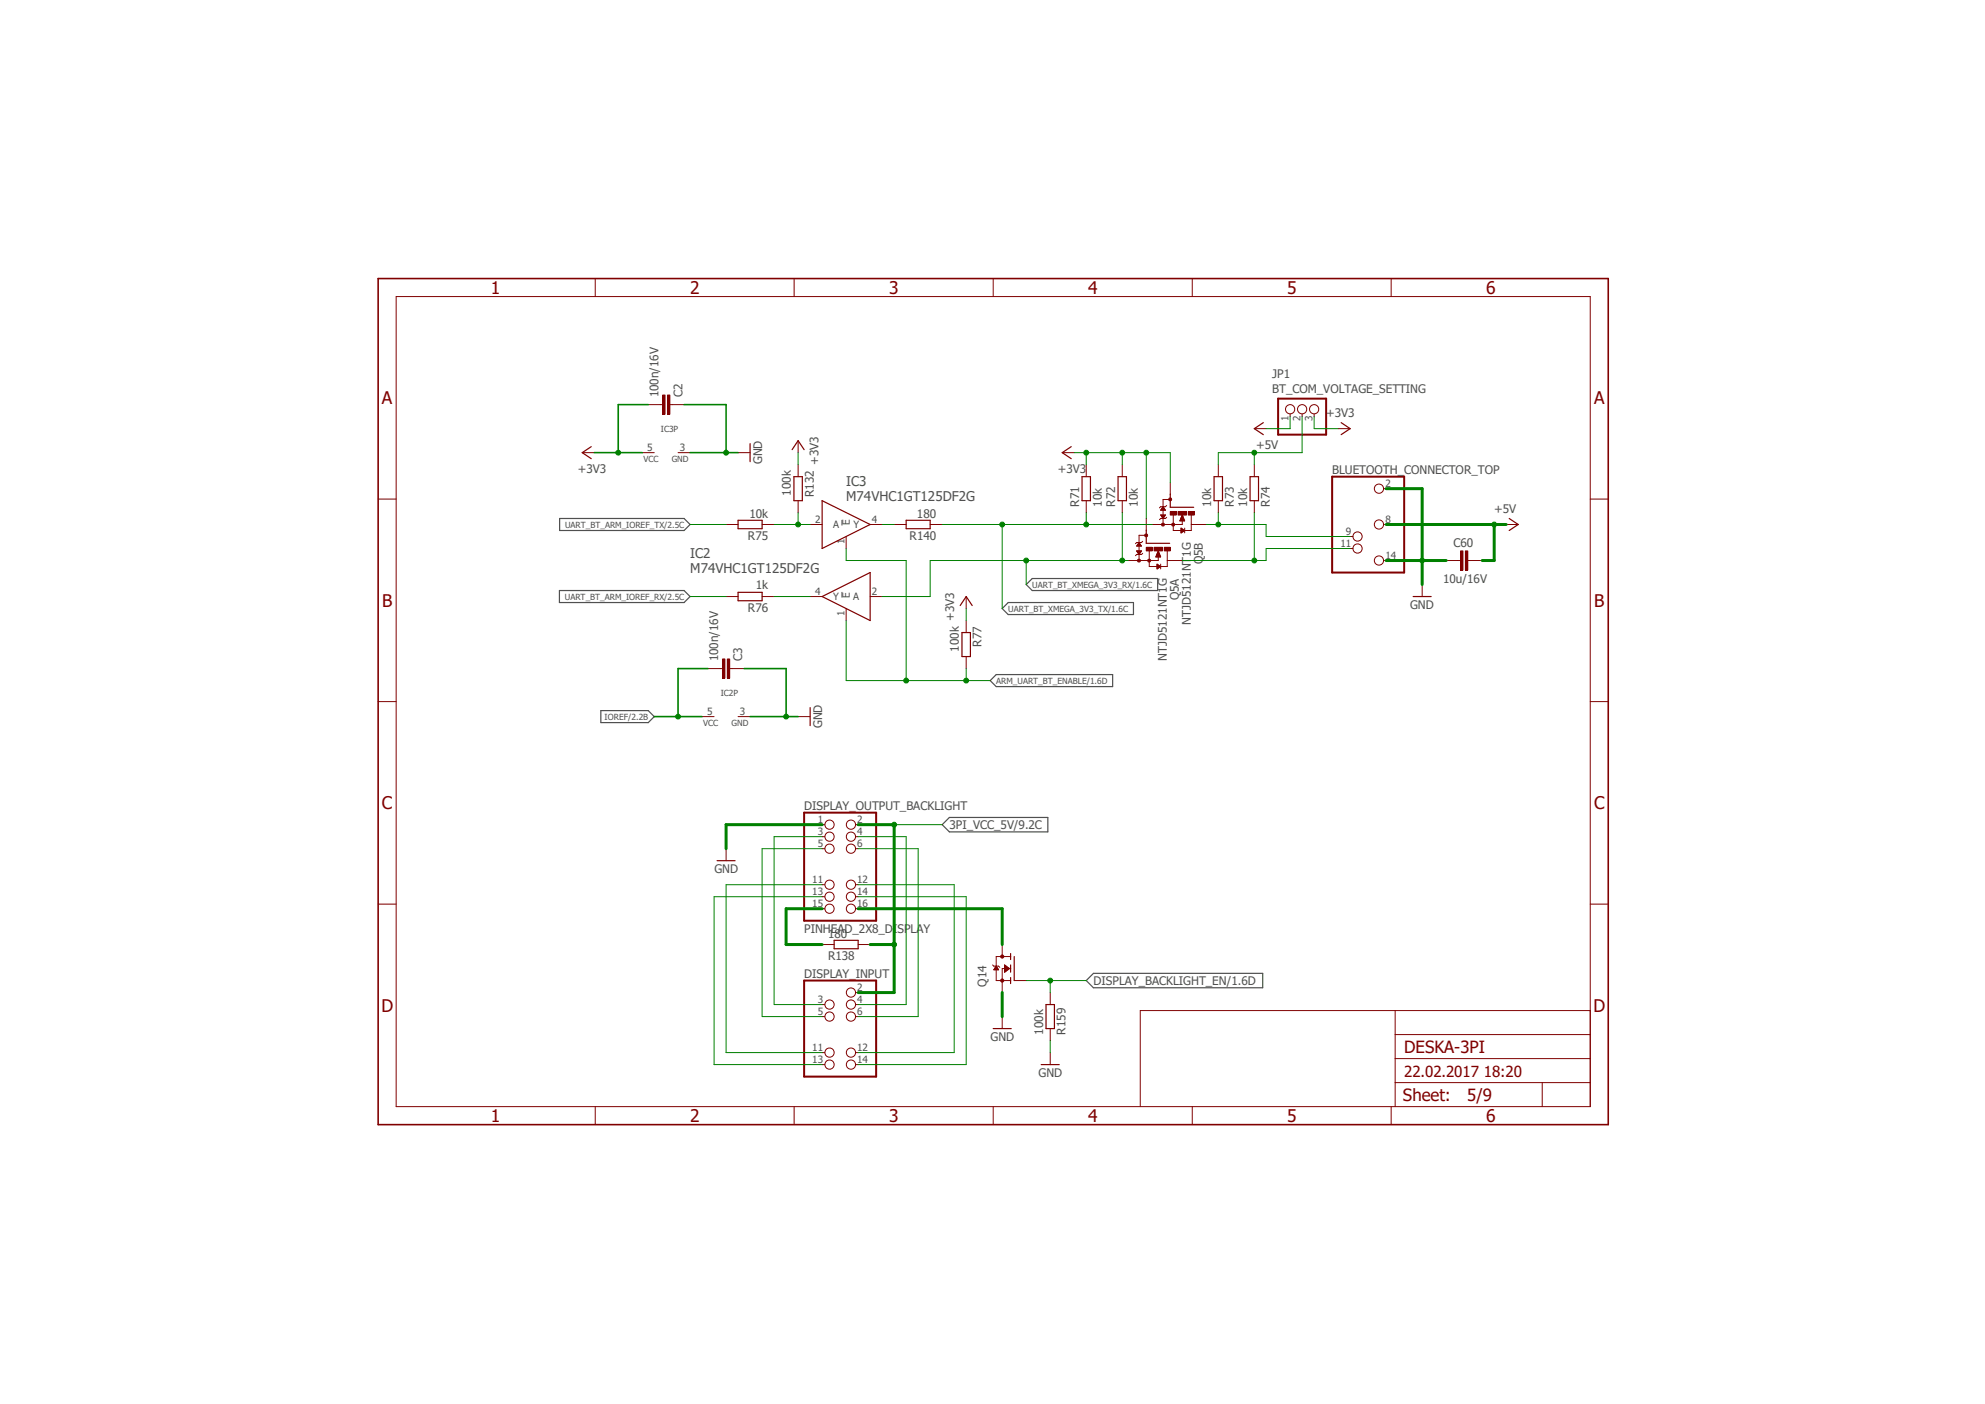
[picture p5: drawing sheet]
<svg xmlns="http://www.w3.org/2000/svg" width="420mm" height="297mm" viewBox="0 0 420 297" stroke-linecap="round" stroke-linejoin="round" font-family="sans-serif">
<path d="M79.5 58.6l261.2 179.9M340.7 58.6l-261.2 179.9" fill="none" stroke="#fff" stroke-width=".21"/>
<path d="M178.1 110v1.2M178.1 125.2v1.2" fill="none" stroke="#505050" stroke-width=".21"/>
<path d="M118.4 109.7h26.3l1.3 1.3-1.3 1.2h-26.3zM118.4 124.9h26.3l1.3 1.3-1.3 1.3h-26.3zM213.3 127.5h26.5v2.5h-26.5l-1.3-1.3zM217.1 123.7l1.3-1.3h26.5v2.5h-26.5zM127.1 150.3h10.1l1.2 1.3-1.2 1.3h-10.1zM209.5 144l1.3-1.3h24.6v2.5h-24.6zM199.3 174.5l1.6-1.6h20.8v3.1h-20.8zM229.8 207.4l1.6-1.5h35.8v3.1h-35.8z" fill="none" stroke="#505050" stroke-width=".25"/>
<path d="M158.7 93.9v3.8M319.3 109.7l1.9 1.3-1.9 1.2M173.9 126.2l10.2-5.1v10.2zM299 126.2h3.8" fill="none" stroke="#800000" stroke-width=".25"/>
<path d="M139.7 85.6h.5M141.7 85.6h.5M156.2 95.8h2.5M318.7 111h2.5M171.4 126.2h2.5M179 128.7v2.6M184.1 126.2h2.5M300.9 123.7v2.5" fill="none" stroke="#800000" stroke-width=".21"/>
<path d="M140.2 83.6h.5v4h-.5z" fill-rule="evenodd" fill="#800000"/>
<path d="M140.2 83.6h.5v4h-.5z" fill="none" stroke="#800000" stroke-width=".21"/>
<path d="M141.2 83.6h.5v4h-.5z" fill-rule="evenodd" fill="#800000"/>
<g fill="none" stroke="#800000" stroke-width=".21">
<path d="M123.2 95.8h2.5M137.2 85.6h2.5M141.2 83.6h.5v4h-.5zM142.2 85.6h2.5M265.4 90.7h2.5M273 87.6v.5M275.5 87.6v.5M278 87.6v.5M283.1 90.7h2.6M152.4 141.4h.5M154.4 141.4h.5"/>
<circle cx="273" cy="86.6" r=".98"/>
<circle cx="275.5" cy="86.6" r=".98"/>
<circle cx="278" cy="86.6" r=".98"/>
</g>
<path d="M125.1 94.5l-1.9 1.3 1.9 1.2M267.3 89.4l-1.9 1.3 1.9 1.2M283.8 89.4l1.9 1.3-1.9 1.2" fill="none" stroke="#800000" stroke-width=".25"/>
<path d="M270.4 84.3h10.2v7.6h-10.2z" fill="none" stroke="#800000" stroke-width=".42"/>
<path d="M152.9 139.4h.5v4.1h-.5z" fill-rule="evenodd" fill="#800000"/>
<path d="M152.9 139.4h.5v4.1h-.5z" fill="none" stroke="#800000" stroke-width=".21"/>
<path d="M153.9 139.4h.5v4.1h-.5z" fill-rule="evenodd" fill="#800000"/>
<g fill="none" stroke="#800000" stroke-width=".21">
<path d="M125.9 58.9v3.8M168 58.9v3.8M210.1 58.9v3.8M252.3 58.9v3.8M294.3 58.9v3.8M83.8 62.7h252.7v171.4h-252.7zM135.9 95.8h2.5M143.5 95.8h2.5M168.9 93.2v2.6M168.9 98.3v2.5M224.7 95.8h2.6M229.8 98.3v2.5"/>
<path d="M237.4 98.3v2.5M257.8 98.3v2.5M265.4 98.3v2.5M80 105.6h3.8M153.6 111h2.6M161.2 111h2.6M168.9 105.9v2.6M171.4 111h2.5M179 113.5v2.5M184.1 111h2.5M189.2 111h2.5M196.8 111h2.5"/>
<path d="M229.8 105.9v2.6M237.4 105.9v2.6M257.8 105.9v2.6M265.4 105.9v2.6M285.7 113.5h.6M285.7 116h.6M292.7 111h.6M292.7 103.4h.6M292.7 118.6h.6M336.5 105.6h3.8M153.6 126.2h2.6M153.9 139.4h.5v4.1h-.5z"/>
<path d="M161.2 126.2h2.6M204.4 126.2v2.5M204.4 131.3v2.5M204.4 138.9v2.5M80 148.4h3.8M148.5 151.6h2.6M149.8 141.4h2.6M154.9 141.4h2.5M156.2 151.6h2.5M168.9 151.6h2.5M336.5 148.4h3.8M153.6 179.5v2.6"/>
<path d="M80 191.3h3.8M173.9 199.8h2.6M181.6 199.8h2.5M336.5 191.3h3.8M173.9 212.5h.6M173.9 215.1h.6M181 212.5h.6M181 215.1h.6M181 210h.6M210 204.1l.3 .3h1l.2 .2M212 215.1v2.5M213.8 204.9h-1.8v2.5"/>
<path d="M213.8 202.4h-3v5h3M222.2 210v2.5M222.2 217.6v2.5M295.2 213.8v20.3M295.2 218.9h41.3M336.5 213.8h-95.2v20.3M125.9 234.1v3.8M168 234.1v3.8M173.9 222.7h.6M173.9 225.2h.6M181 222.7h.6M181 225.2h.6"/>
<path d="M210.1 234.1v3.8M222.2 222.7v2.5M252.3 234.1v3.8M294.3 234.1v3.8M295.2 229h41.3M295.2 223.9h41.3M326.3 229v5.1"/>
<circle cx="287.2" cy="113.5" r=".98"/>
<circle cx="287.2" cy="116" r=".98"/>
<circle cx="291.8" cy="103.4" r=".98"/>
<circle cx="291.8" cy="118.6" r=".98"/>
<circle cx="291.8" cy="111" r=".98"/>
<circle cx="175.5" cy="215.1" r=".98"/>
<circle cx="175.5" cy="212.5" r=".98"/>
<circle cx="180" cy="212.5" r=".98"/>
<circle cx="180" cy="215.1" r=".98"/>
<circle cx="180" cy="210" r=".98"/>
<circle cx="175.5" cy="225.2" r=".98"/>
<circle cx="175.5" cy="222.7" r=".98"/>
<circle cx="180" cy="222.7" r=".98"/>
<circle cx="180" cy="225.2" r=".98"/>
</g>
<g fill="none" stroke="#800000" stroke-width=".25">
<path d="M167.6 95.1l1.3-1.9 1.2 1.9M226.7 94.5l-2 1.3 2 1.2M156.2 110.1h5v1.7h-5zM168 100.8h1.8v5.1h-1.8zM173.9 105.9l10.2 5.1-10.2 5zM191.7 110.1h5.1v1.7h-5.1zM228.9 100.8h1.8v5.1h-1.8zM236.6 100.8h1.7v5.1h-1.7zM256.9 100.8h1.8v5.1h-1.8zM264.5 100.8h1.8v5.1h-1.8zM156.2 125.3h5v1.8h-5zM203.2 128.1l1.2-1.9 1.3 1.9"/>
<path d="M203.5 133.8h1.8v5.1h-1.8zM171.4 149.7v3.8M151.7 182.1h3.8M176.5 198.9h5.1v1.8h-5.1zM210.1 217.6h3.9M213.8 201.7v1.3M213.8 204.1v1.6M213.8 206.8v1.3M214.6 202.4v5M221.3 212.5h1.8v5.1h-1.8zM220.3 225.2h3.8"/>
</g>
<path d="M80 58.9h260.3v179h-260.3z" fill="none" stroke="#800000" stroke-width=".34"/>
<path d="M281.9 100.8h15.2v20.3h-15.2zM170.1 207.4h15.3v20.4h-15.3z" fill="none" stroke="#800000" stroke-width=".42"/>
<circle cx="212.1" cy="207.4" r=".33" fill="#800000"/>
<circle cx="212.1" cy="207.4" r=".33" fill="none" stroke="#800000" stroke-width=".21"/>
<circle cx="212.1" cy="202.4" r=".33" fill="#800000"/>
<g fill="none" stroke="#800000" stroke-width=".21">
<path d="M243.2 116.5v3.3h1.7M245.1 117.7v.9h-4.1M245.6 119.3v1.1M247 118.6h.6M247 116.6v3.2h-1.4M212 199.8v2.6M210.4 205.1h.8M210.4 204.9h.8M210.5 204.9h.6M210.5 204.8h.5M210.6 204.7h.3M210.7 204.6h.2"/>
<path d="M210.7 204.5h.2M210.8 204.4l.5 .7h-1zM210.8 204.4h.1M212 207.4v2.6M212.6 205.1h.7M212.6 205.1h.8M212.6 204.9h.9M212.6 204.8h.8M212.6 204.7h.7M212.6 204.6h.5M212.6 204.5h.4M212.6 204.4h.3"/>
<path d="M212.6 204.1l1 .8-1 .8zM212.6 205.7h.1M212.6 205.6h.1M212.6 205.5h.2M212.6 205.4h.3M212.6 205.3h.4M212.6 205.2h.5M212.6 204.3h.2M212.6 204.3h.1M212.6 204.2h.1M214.6 207.4h2.5"/>
<circle cx="212.1" cy="202.4" r=".33"/>
</g>
<path d="M242.5 112.1v2.8h5" fill="none" stroke="#800000" stroke-width=".25"/>
<path d="M242.9 118.4h.5v.4h-.5z" fill-rule="evenodd" fill="#800000"/>
<path d="M242.9 118.4h.5v.4h-.5z" fill="none" stroke="#800000" stroke-width=".21"/>
<path d="M242.5 115.8h1.3v.7h-1.3z" fill-rule="evenodd" fill="#800000"/>
<path d="M242.5 115.8h1.3v.7h-1.3z" fill="none" stroke="#800000" stroke-width=".21"/>
<path d="M246.3 115.8h1.3v.7h-1.3z" fill-rule="evenodd" fill="#800000"/>
<path d="M246.3 115.8h1.3v.7h-1.3z" fill="none" stroke="#800000" stroke-width=".21"/>
<path d="M244.2 115.8h1.8v.7h-1.8z" fill-rule="evenodd" fill="#800000"/>
<g fill="none" stroke="#800000" stroke-width=".21">
<path d="M238.7 118.6h2.6M240.5 116.5h1l-.5 .8zM240.5 116.7h.9M240.5 115.5h1M240.6 115.4h.8M240.6 116.8h.8M240.6 115.3h.7M240.7 116.8h.6M240.7 116.9h.6M240.7 115.2h.6M240.7 115.1h.5M240.8 117h.4"/>
<path d="M240.8 117.1h.3M240.8 115.1h.4M240.9 115h.2M240.9 117.2h.2M240.9 114.9h.1M241 117.3h.1M241 114.8l.5 .7h-1zM241 115.5v1M241 117.3v1.3M241.8 117.1l-.3 .2h-1l-.3 .3M241.8 114.5l-.3 .3h-1l-.3 .2M242.5 109.7v2.5"/>
<path d="M242.5 113.2h-1.5v1.6M244.2 115.8h1.8v.7h-1.8zM244.6 117.7h.9M244.6 117.6h.9M244.6 117.5h.8M244.7 117.4h.7M244.7 117.3h.7M244.8 117.3h.5M244.8 117.2h.5M244.8 119.3l.8 .5-.8 .6zM244.8 119.9h.6M244.8 119.8h.7"/>
<path d="M244.8 119.8h.6M244.8 119.7h.5M244.8 119.6h.4M244.8 119.5h.2M244.8 119.4h.1M244.9 117.1h.4M244.9 117h.3M244.9 116.9h.3M244.9 116.8h.3M245 116.8h.1M245 116.7h.1M245.1 116.5l.5 1.3h-1z"/>
<path d="M245.1 116.5h.1M247.6 118.6h2.5M244.8 120.3h.1M244.8 120.2h.3M244.8 120.1h.4M244.8 120h.5"/>
</g>
<path d="M240.7 118.4h.5l.1 .2-.1 .2h-.5z" fill-rule="evenodd" fill="#800000"/>
<path d="M240.7 118.4h.5l.1 .2-.1 .2h-.5z" fill="none" stroke="#800000" stroke-width=".21"/>
<path d="M242.3 113h.4v.5h-.4z" fill-rule="evenodd" fill="#800000"/>
<path d="M242.3 113h.4v.5h-.4zM248.2 108.9v3.3h1.8M250.1 110.1v.9h-4M250.7 111.7v1M252.1 111h.6M252.1 109v3.2h-1.4" fill="none" stroke="#800000" stroke-width=".21"/>
<path d="M247.6 104.5v2.8h5" fill="none" stroke="#800000" stroke-width=".25"/>
<path d="M248 110.7h.5v.5h-.5z" fill-rule="evenodd" fill="#800000"/>
<path d="M248 110.7h.5v.5h-.5z" fill="none" stroke="#800000" stroke-width=".21"/>
<path d="M247.6 108.2h1.3v.8h-1.3z" fill-rule="evenodd" fill="#800000"/>
<path d="M247.6 108.2h1.3v.8h-1.3z" fill="none" stroke="#800000" stroke-width=".21"/>
<path d="M251.4 108.2h1.3v.8h-1.3z" fill-rule="evenodd" fill="#800000"/>
<path d="M251.4 108.2h1.3v.8h-1.3z" fill="none" stroke="#800000" stroke-width=".21"/>
<path d="M249.3 108.2h1.7v.8h-1.7z" fill-rule="evenodd" fill="#800000"/>
<g fill="none" stroke="#800000" stroke-width=".21">
<path d="M243.8 111h2.5M245.6 108.9h1l-.5 .8zM245.6 109h.9M245.6 107.9h.9M245.7 109.1h.8M245.7 107.8h.8M245.7 109.2h.7M245.7 107.7h.7M245.8 109.3h.5M245.8 107.6h.5M245.8 107.5h.5M245.9 109.5h.4"/>
<path d="M245.9 107.4h.4M246 109.6h.2M246 107.3h.2M246 109.6h.1M246 107.2h.1M246.1 107.2l.5 .7h-1zM246.1 107.9v1M246.1 109.7v1.3M246.8 109.4l-.2 .3h-1l-.3 .2M246.8 106.9l-.2 .3h-1l-.3 .2M247.6 102.1v2.5M247.6 105.7h-1.5v1.5"/>
<path d="M249.3 108.2h1.7v.8h-1.7zM249.6 110.2h1M249.7 110.1h.9M249.7 110h.8M249.8 109.9h.7M249.8 109.8h.7M249.8 109.7h.6M249.9 109.6h.5M249.9 111.7l.8 .5-.8 .5zM249.9 112.7h.1M249.9 112.6h.1M249.9 112.6h.2"/>
<path d="M249.9 112.5h.4M249.9 112.4h.5M249.9 112.3h.7M249.9 112.2h.7M249.9 112.1h.5M249.9 112h.4M249.9 111.9h.3M249.9 111.8h.2M249.9 111.8h.1M249.9 109.5h.4M250 109.3h.3M250 109.2h.2"/>
<path d="M250.1 109.1h.1M250.1 109h.1M250.1 108.9l.6 1.3h-1.1zM252.7 111h2.5"/>
</g>
<path d="M245.8 110.7h.5v.5h-.5z" fill-rule="evenodd" fill="#800000"/>
<path d="M245.8 110.7h.5v.5h-.5z" fill="none" stroke="#800000" stroke-width=".21"/>
<path d="M247.4 105.4h.4v.5h-.4z" fill-rule="evenodd" fill="#800000"/>
<g fill="none" stroke="#800000" stroke-width=".21">
<path d="M247.4 105.4h.4v.5h-.4zM308.5 118.6h.5M310.6 118.6h.5M173.9 174.5h.6M173.9 177h.6M173.9 179.5h.6M181 174.5h.6M181 177h.6M181 179.5h.6M173.9 187.2h.6M173.9 189.7h.6M173.9 192.2h.6"/>
<path d="M181 187.2h.6M181 189.7h.6M181 192.2h.6"/>
<circle cx="175.5" cy="174.5" r=".98"/>
<circle cx="175.5" cy="177" r=".98"/>
<circle cx="175.5" cy="179.5" r=".98"/>
<circle cx="180" cy="177" r=".98"/>
<circle cx="180" cy="174.5" r=".98"/>
<circle cx="180" cy="179.5" r=".98"/>
<circle cx="175.5" cy="189.7" r=".98"/>
<circle cx="175.5" cy="187.2" r=".98"/>
<circle cx="175.5" cy="192.2" r=".98"/>
<circle cx="180" cy="189.7" r=".98"/>
<circle cx="180" cy="187.2" r=".98"/>
<circle cx="180" cy="192.2" r=".98"/>
</g>
<path d="M170.1 171.9h15.3v22.9h-15.3z" fill="none" stroke="#800000" stroke-width=".42"/>
<path d="M310 116.5h.6v4.1h-.6z" fill-rule="evenodd" fill="#800000"/>
<path d="M310 116.5h.6v4.1h-.6z" fill="none" stroke="#800000" stroke-width=".21"/>
<path d="M309 116.5h.5v4.1h-.5z" fill-rule="evenodd" fill="#800000"/>
<path d="M306 118.6h2.5M309 116.5h.5v4.1h-.5zM311.1 118.6h2.5" fill="none" stroke="#800000" stroke-width=".21"/>
<path d="M293.3 118.6h7.6M293.3 103.4h7.6v20.3" fill="none" stroke="#008000" stroke-width=".64"/>
<circle cx="300.9" cy="118.6" r=".51" fill="#008000"/>
<circle cx="300.9" cy="118.6" r=".51" fill="none" stroke="#008000" stroke-width=".21"/>
<path d="M300.9 118.6h5.1" fill="none" stroke="#008000" stroke-width=".64"/>
<path d="M144.7 85.6h8.9v10.2M146 95.8h10.2" fill="none" stroke="#008000" stroke-width=".34"/>
<circle cx="153.6" cy="95.8" r=".51" fill="#008000"/>
<circle cx="153.6" cy="95.8" r=".51" fill="none" stroke="#008000" stroke-width=".21"/>
<path d="M157.4 141.4h8.9v10.2M158.7 151.6h10.2" fill="none" stroke="#008000" stroke-width=".34"/>
<circle cx="166.3" cy="151.6" r=".51" fill="#008000"/>
<g fill="none" stroke="#008000" stroke-width=".21">
<path d="M173.9 177h-10.1v35.5h10.1M173.9 179.5h-12.7v35.6h12.7M181.6 177h10.1v35.5h-10.1M181.6 179.5h12.7v35.6h-12.7M173.9 187.2h-20.3v35.5h20.3M173.9 189.7h-22.8v35.5h22.8M181.6 187.2h20.3v35.5h-20.3M181.6 189.7h22.8v35.5h-22.8M222.2 220.1v2.6"/>
<circle cx="166.3" cy="151.6" r=".51"/>
</g>
<path d="M293.3 111h25.4M316.1 111v7.6h-2.5M173.9 174.5h-20.3v5M212 210v5.1" fill="none" stroke="#008000" stroke-width=".64"/>
<circle cx="316.1" cy="111" r=".51" fill="#008000"/>
<g fill="none" stroke="#008000" stroke-width=".21">
<path d="M273 88.1v2.6h-5.1"/>
<circle cx="316.1" cy="111" r=".51"/>
</g>
<path d="M138.4 151.6h10.1M149.8 141.4h-6.3v10.2" fill="none" stroke="#008000" stroke-width=".34"/>
<circle cx="143.5" cy="151.6" r=".51" fill="#008000"/>
<g fill="none" stroke="#008000" stroke-width=".21">
<path d="M278 88.1v2.6h5.1"/>
<circle cx="143.5" cy="151.6" r=".51"/>
</g>
<path d="M125.7 95.8h10.2M137.2 85.6h-6.4v10.2" fill="none" stroke="#008000" stroke-width=".34"/>
<circle cx="130.8" cy="95.8" r=".51" fill="#008000"/>
<g fill="none" stroke="#008000" stroke-width=".21">
<path d="M227.3 95.8h10.1v2.5M229.8 95.8v2.5"/>
<circle cx="130.8" cy="95.8" r=".51"/>
</g>
<circle cx="229.8" cy="95.8" r=".51" fill="#008000"/>
<g fill="none" stroke="#008000" stroke-width=".21">
<path d="M237.4 95.8h5.1"/>
<circle cx="229.8" cy="95.8" r=".51"/>
</g>
<circle cx="237.4" cy="95.8" r=".51" fill="#008000"/>
<g fill="none" stroke="#008000" stroke-width=".21">
<path d="M247.6 102.1v-6.3h-5.1v13.9"/>
<circle cx="237.4" cy="95.8" r=".51"/>
</g>
<circle cx="242.5" cy="95.8" r=".51" fill="#008000"/>
<g fill="none" stroke="#008000" stroke-width=".21">
<path d="M168.9 95.8v2.5M255.2 111h12.7v2.5h17.8M257.8 108.5v2.5M204.4 128.7v2.6"/>
<circle cx="242.5" cy="95.8" r=".51"/>
</g>
<circle cx="257.8" cy="111" r=".51" fill="#008000"/>
<g fill="none" stroke="#008000" stroke-width=".21">
<path d="M265.4 108.5v10.1h-15.3"/>
<circle cx="257.8" cy="111" r=".51"/>
</g>
<circle cx="265.4" cy="118.6" r=".51" fill="#008000"/>
<g fill="none" stroke="#008000" stroke-width=".21">
<path d="M257.8 98.3v-2.5h7.6v2.5M285.7 116h-17.8v2.6h-2.5"/>
<circle cx="265.4" cy="118.6" r=".51"/>
</g>
<circle cx="265.4" cy="95.8" r=".51" fill="#008000"/>
<g fill="none" stroke="#008000" stroke-width=".21">
<path d="M275.5 88.1v7.7h-10.1M163.8 111h7.6M168.9 108.5v2.5M163.8 126.2h7.6"/>
<circle cx="265.4" cy="95.8" r=".51"/>
</g>
<circle cx="168.9" cy="111" r=".51" fill="#008000"/>
<g fill="none" stroke="#008000" stroke-width=".21">
<path d="M146 111h7.6M229.8 108.5v2.5M146 126.2h7.6"/>
<circle cx="168.9" cy="111" r=".51"/>
</g>
<circle cx="229.8" cy="111" r=".51" fill="#008000"/>
<g fill="none" stroke="#008000" stroke-width=".21">
<path d="M243.8 111h-31.8v17.7"/>
<circle cx="229.8" cy="111" r=".51"/>
</g>
<circle cx="212" cy="111" r=".51" fill="#008000"/>
<g fill="none" stroke="#008000" stroke-width=".21">
<path d="M199.3 111h12.7M237.4 108.5v10.1h1.3"/>
<circle cx="212" cy="111" r=".51"/>
</g>
<circle cx="237.4" cy="118.6" r=".51" fill="#008000"/>
<g fill="none" stroke="#008000" stroke-width=".21">
<path d="M196.8 118.6h40.6M217.1 118.6v5.1"/>
<circle cx="237.4" cy="118.6" r=".51"/>
</g>
<circle cx="217.1" cy="118.6" r=".51" fill="#008000"/>
<g fill="none" stroke="#008000" stroke-width=".21">
<path d="M196.8 118.6v7.6h-10.2M179 131.3v12.7h30.5M204.4 141.4v2.6"/>
<circle cx="217.1" cy="118.6" r=".51"/>
</g>
<circle cx="204.4" cy="144" r=".51" fill="#008000"/>
<g fill="none" stroke="#008000" stroke-width=".21">
<path d="M179 116v2.6h12.7v25.4"/>
<circle cx="204.4" cy="144" r=".51"/>
</g>
<circle cx="191.7" cy="144" r=".51" fill="#008000"/>
<g fill="none" stroke="#008000" stroke-width=".21">
<path d="M186.6 111h2.6"/>
<circle cx="191.7" cy="144" r=".51"/>
</g>
<path d="M181.6 174.5h7.6v35.5h-7.6M184.1 199.8h5.1" fill="none" stroke="#008000" stroke-width=".64"/>
<circle cx="189.2" cy="199.8" r=".51" fill="#008000"/>
<g fill="none" stroke="#008000" stroke-width=".21">
<path d="M189.2 174.5h10.1"/>
<circle cx="189.2" cy="199.8" r=".51"/>
</g>
<circle cx="189.2" cy="174.5" r=".51" fill="#008000"/>
<g fill="none" stroke="#008000" stroke-width=".21">
<path d="M217.1 207.4h12.7M222.2 207.4v2.6"/>
<circle cx="189.2" cy="174.5" r=".51"/>
</g>
<circle cx="222.2" cy="207.4" r=".51" fill="#008000"/>
<circle cx="222.2" cy="207.4" r=".51" fill="none" stroke="#008000" stroke-width=".21"/>
<path d="M173.9 192.2h-7.6v7.6h7.6M181.6 192.2h30.4v7.6" fill="none" stroke="#008000" stroke-width=".64"/>
<g font-size="3.7" fill="#800000">
<text x="103.9" y="62.1">1</text>
<text x="146" y="62.1">2</text>
<text x="188.1" y="62.1">3</text>
<text x="230.2" y="62.1">4</text>
<text x="272.3" y="62.1">5</text>
<text x="314.4" y="62.1">6</text>
<text x="80.8" y="85.5">A</text>
<text x="337.3" y="85.5">A</text>
<text x="80.9" y="128.3">B</text>
<text x="337.3" y="128.3">B</text>
<text x="80.8" y="171.2">C</text>
<text x="337.3" y="171.2">C</text>
<text x="80.7" y="214">D</text>
<text x="337.1" y="214">D</text>
<text x="103.9" y="237.3">1</text>
<text x="146" y="237.3">2</text>
<text x="188.1" y="237.3">3</text>
<text x="230.2" y="237.3">4</text>
<text x="272.3" y="237.3">5</text>
<text x="314.5" y="237.3">6</text>
</g>
<g font-size="3.6" fill="#800000">
<text x="297.1" y="222.7">DESKA-3PI</text>
<text x="296.8" y="233">Sheet:</text>
<text x="310.4" y="232.8">5/9</text>
</g>
<text font-size="3.2" fill="#800000" x="297.1" y="227.8">22.02.2017 18:20</text>
<g font-size="2.8" fill="#505050">
<text x="179" y="105.9">M74VHC1GT125DF2G</text>
<text x="179" y="102.9">IC3</text>
<text x="146.1" y="118.1">IC2</text>
<text x="146.1" y="121.1">M74VHC1GT125DF2G</text>
</g>
<g font-size="2.5" fill="#505050">
<text x="269.2" y="83.1">BT_COM_VOLTAGE_SETTING</text>
<text x="269.2" y="79.9">JP1</text>
<text x="139.3" y="84.1" transform="rotate(-90 139.3 84.1)">100n/16V</text>
<text x="144.4" y="84.1" transform="rotate(-90 144.4 84.1)">C2</text>
<text x="280.6" y="88.1">+3V3</text>
<text x="265.8" y="95">+5V</text>
<text x="122.3" y="100.1">+3V3</text>
<text x="161.2" y="98.2" transform="rotate(-90 161.2 98.2)">GND</text>
<text x="173.2" y="98.3" transform="rotate(-90 173.2 98.3)">+3V3</text>
<text x="223.8" y="100.1">+3V3</text>
<text x="281.9" y="100.2">BLUETOOTH_CONNECTOR_TOP</text>
<text x="167.3" y="104.9" transform="rotate(-90 167.3 104.9)">100k</text>
<text x="172.2" y="105.2" transform="rotate(-90 172.2 105.2)">R132</text>
<text x="228.3" y="107.2" transform="rotate(-90 228.3 107.2)">R71</text>
<text x="233.1" y="107.2" transform="rotate(-90 233.1 107.2)">10k</text>
<text x="235.9" y="107.2" transform="rotate(-90 235.9 107.2)">R72</text>
<text x="240.8" y="107.2" transform="rotate(-90 240.8 107.2)">10k</text>
<text x="256.2" y="107.2" transform="rotate(-90 256.2 107.2)">10k</text>
<text x="261" y="107.2" transform="rotate(-90 261 107.2)">R73</text>
<text x="263.9" y="107.2" transform="rotate(-90 263.9 107.2)">10k</text>
<text x="268.7" y="107.2" transform="rotate(-90 268.7 107.2)">R74</text>
<text x="158.6" y="109.5">10k</text>
<text x="194" y="109.5">180</text>
<text x="316.1" y="108.5">+5V</text>
<text x="158.2" y="114.3">R75</text>
<text x="192.4" y="114.3">R140</text>
<text x="254.5" y="119.4" transform="rotate(-90 254.5 119.4)">Q5B</text>
<text x="307.5" y="115.7">C60</text>
<text x="159.9" y="124.7">1k</text>
<text x="305.4" y="123.3">10u/16V</text>
<text x="158.2" y="129.5">R76</text>
<text x="201.9" y="131.3" transform="rotate(-90 201.9 131.3)">+3V3</text>
<text x="249.4" y="127" transform="rotate(-90 249.4 127)">Q5A</text>
<text x="298.4" y="128.7">GND</text>
<text x="202.9" y="137.8" transform="rotate(-90 202.9 137.8)">100k</text>
<text x="207.7" y="136.8" transform="rotate(-90 207.7 136.8)">R77</text>
<text x="251.9" y="132.1" transform="rotate(-90 251.9 132.1)">NTJD5121NT1G</text>
<text x="152" y="139.9" transform="rotate(-90 152 139.9)">100n/16V</text>
<text x="157.1" y="139.9" transform="rotate(-90 157.1 139.9)">C3</text>
<text x="246.8" y="139.7" transform="rotate(-90 246.8 139.7)">NTJD5121NT1G</text>
<text x="174" y="154.1" transform="rotate(-90 174 154.1)">GND</text>
<text x="170.1" y="171.3">DISPLAY_OUTPUT_BACKLIGHT</text>
<text x="200.9" y="175.3">3PI_VCC_5V/9.2C</text>
<text x="151.2" y="184.6">GND</text>
<text x="170.1" y="197.3">PINHEAD_2X8_DISPLAY</text>
<text x="175.2" y="198.3">180</text>
<text x="175.2" y="203.1">R138</text>
<text x="170.1" y="206.8">DISPLAY_INPUT</text>
<text x="208.7" y="208.7" transform="rotate(-90 208.7 208.7)">Q14</text>
<text x="231.4" y="208.3">DISPLAY_BACKLIGHT_EN/1.6D</text>
<text x="209.6" y="220.1">GND</text>
<text x="220.7" y="218.9" transform="rotate(-90 220.7 218.9)">100k</text>
<text x="225.5" y="218.9" transform="rotate(-90 225.5 218.9)">R159</text>
<text x="219.8" y="227.8">GND</text>
</g>
<g font-size="2.1" fill="#505050">
<text x="272.6" y="89.1" transform="rotate(-90 272.6 89.1)">1</text>
<text x="275.2" y="89.1" transform="rotate(-90 275.2 89.1)">2</text>
<text x="277.7" y="89.1" transform="rotate(-90 277.7 89.1)">3</text>
<text x="136.9" y="95.4">5</text>
<text x="143.8" y="95.4">3</text>
<text x="293.1" y="103">2</text>
<text x="172.5" y="110.6">2</text>
<text x="176.3" y="111.8">A</text>
<text x="179.8" y="111.2" transform="rotate(-90 179.8 111.2)">E</text>
<text x="180.6" y="111.7">Y</text>
<text x="184.5" y="110.6">4</text>
<text x="284.7" y="113.2">9</text>
<text x="293.1" y="110.6">8</text>
<text x="178.7" y="115" transform="rotate(-90 178.7 115)">1</text>
<text x="283.6" y="115.7">11</text>
<text x="293.1" y="118.2">14</text>
<text x="172.5" y="125.9">4</text>
<text x="184.5" y="125.9">2</text>
<text x="176.3" y="127">Y</text>
<text x="178.7" y="130.3" transform="rotate(-90 178.7 130.3)">1</text>
<text x="179.8" y="126.4" transform="rotate(-90 179.8 126.4)">E</text>
<text x="180.5" y="127">A</text>
<text x="149.6" y="151.3">5</text>
<text x="156.5" y="151.3">3</text>
<text x="173" y="174.1">1</text>
<text x="173" y="176.6">3</text>
<text x="173" y="179.2">5</text>
<text x="181.4" y="174.1">2</text>
<text x="181.4" y="176.6">4</text>
<text x="181.4" y="179.2">6</text>
<text x="171.9" y="186.8">11</text>
<text x="171.9" y="189.3">13</text>
<text x="171.9" y="191.9">15</text>
<text x="181.4" y="186.8">12</text>
<text x="181.4" y="189.3">14</text>
<text x="181.4" y="191.9">16</text>
<text x="181.4" y="209.6">2</text>
<text x="173" y="212.2">3</text>
<text x="173" y="214.7">5</text>
<text x="181.4" y="212.2">4</text>
<text x="181.4" y="214.7">6</text>
<text x="171.9" y="222.3">11</text>
<text x="171.9" y="224.9">13</text>
<text x="181.4" y="222.3">12</text>
<text x="181.4" y="224.9">14</text>
</g>
<g font-size="1.8" fill="#505050">
<text x="139.8" y="91.4">IC3P</text>
<text x="136.1" y="97.7">VCC</text>
<text x="142.1" y="97.7">GND</text>
<text x="119.6" y="111.6">UART_BT_ARM_IOREF_TX/2.5C</text>
<text x="218.4" y="124.3">UART_BT_XMEGA_3V3_RX/1.6C</text>
<text x="119.5" y="126.8">UART_BT_ARM_IOREF_RX/2.5C</text>
<text x="213.3" y="129.4">UART_BT_XMEGA_3V3_TX/1.6C</text>
<text x="152.5" y="147.3">IC2P</text>
<text x="210.8" y="144.6">ARM_UART_BT_ENABLE/1.6D</text>
<text x="127.9" y="152.2">IOREF/2.2B</text>
<text x="148.8" y="153.5">VCC</text>
<text x="154.8" y="153.5">GND</text>
</g>
</svg>
